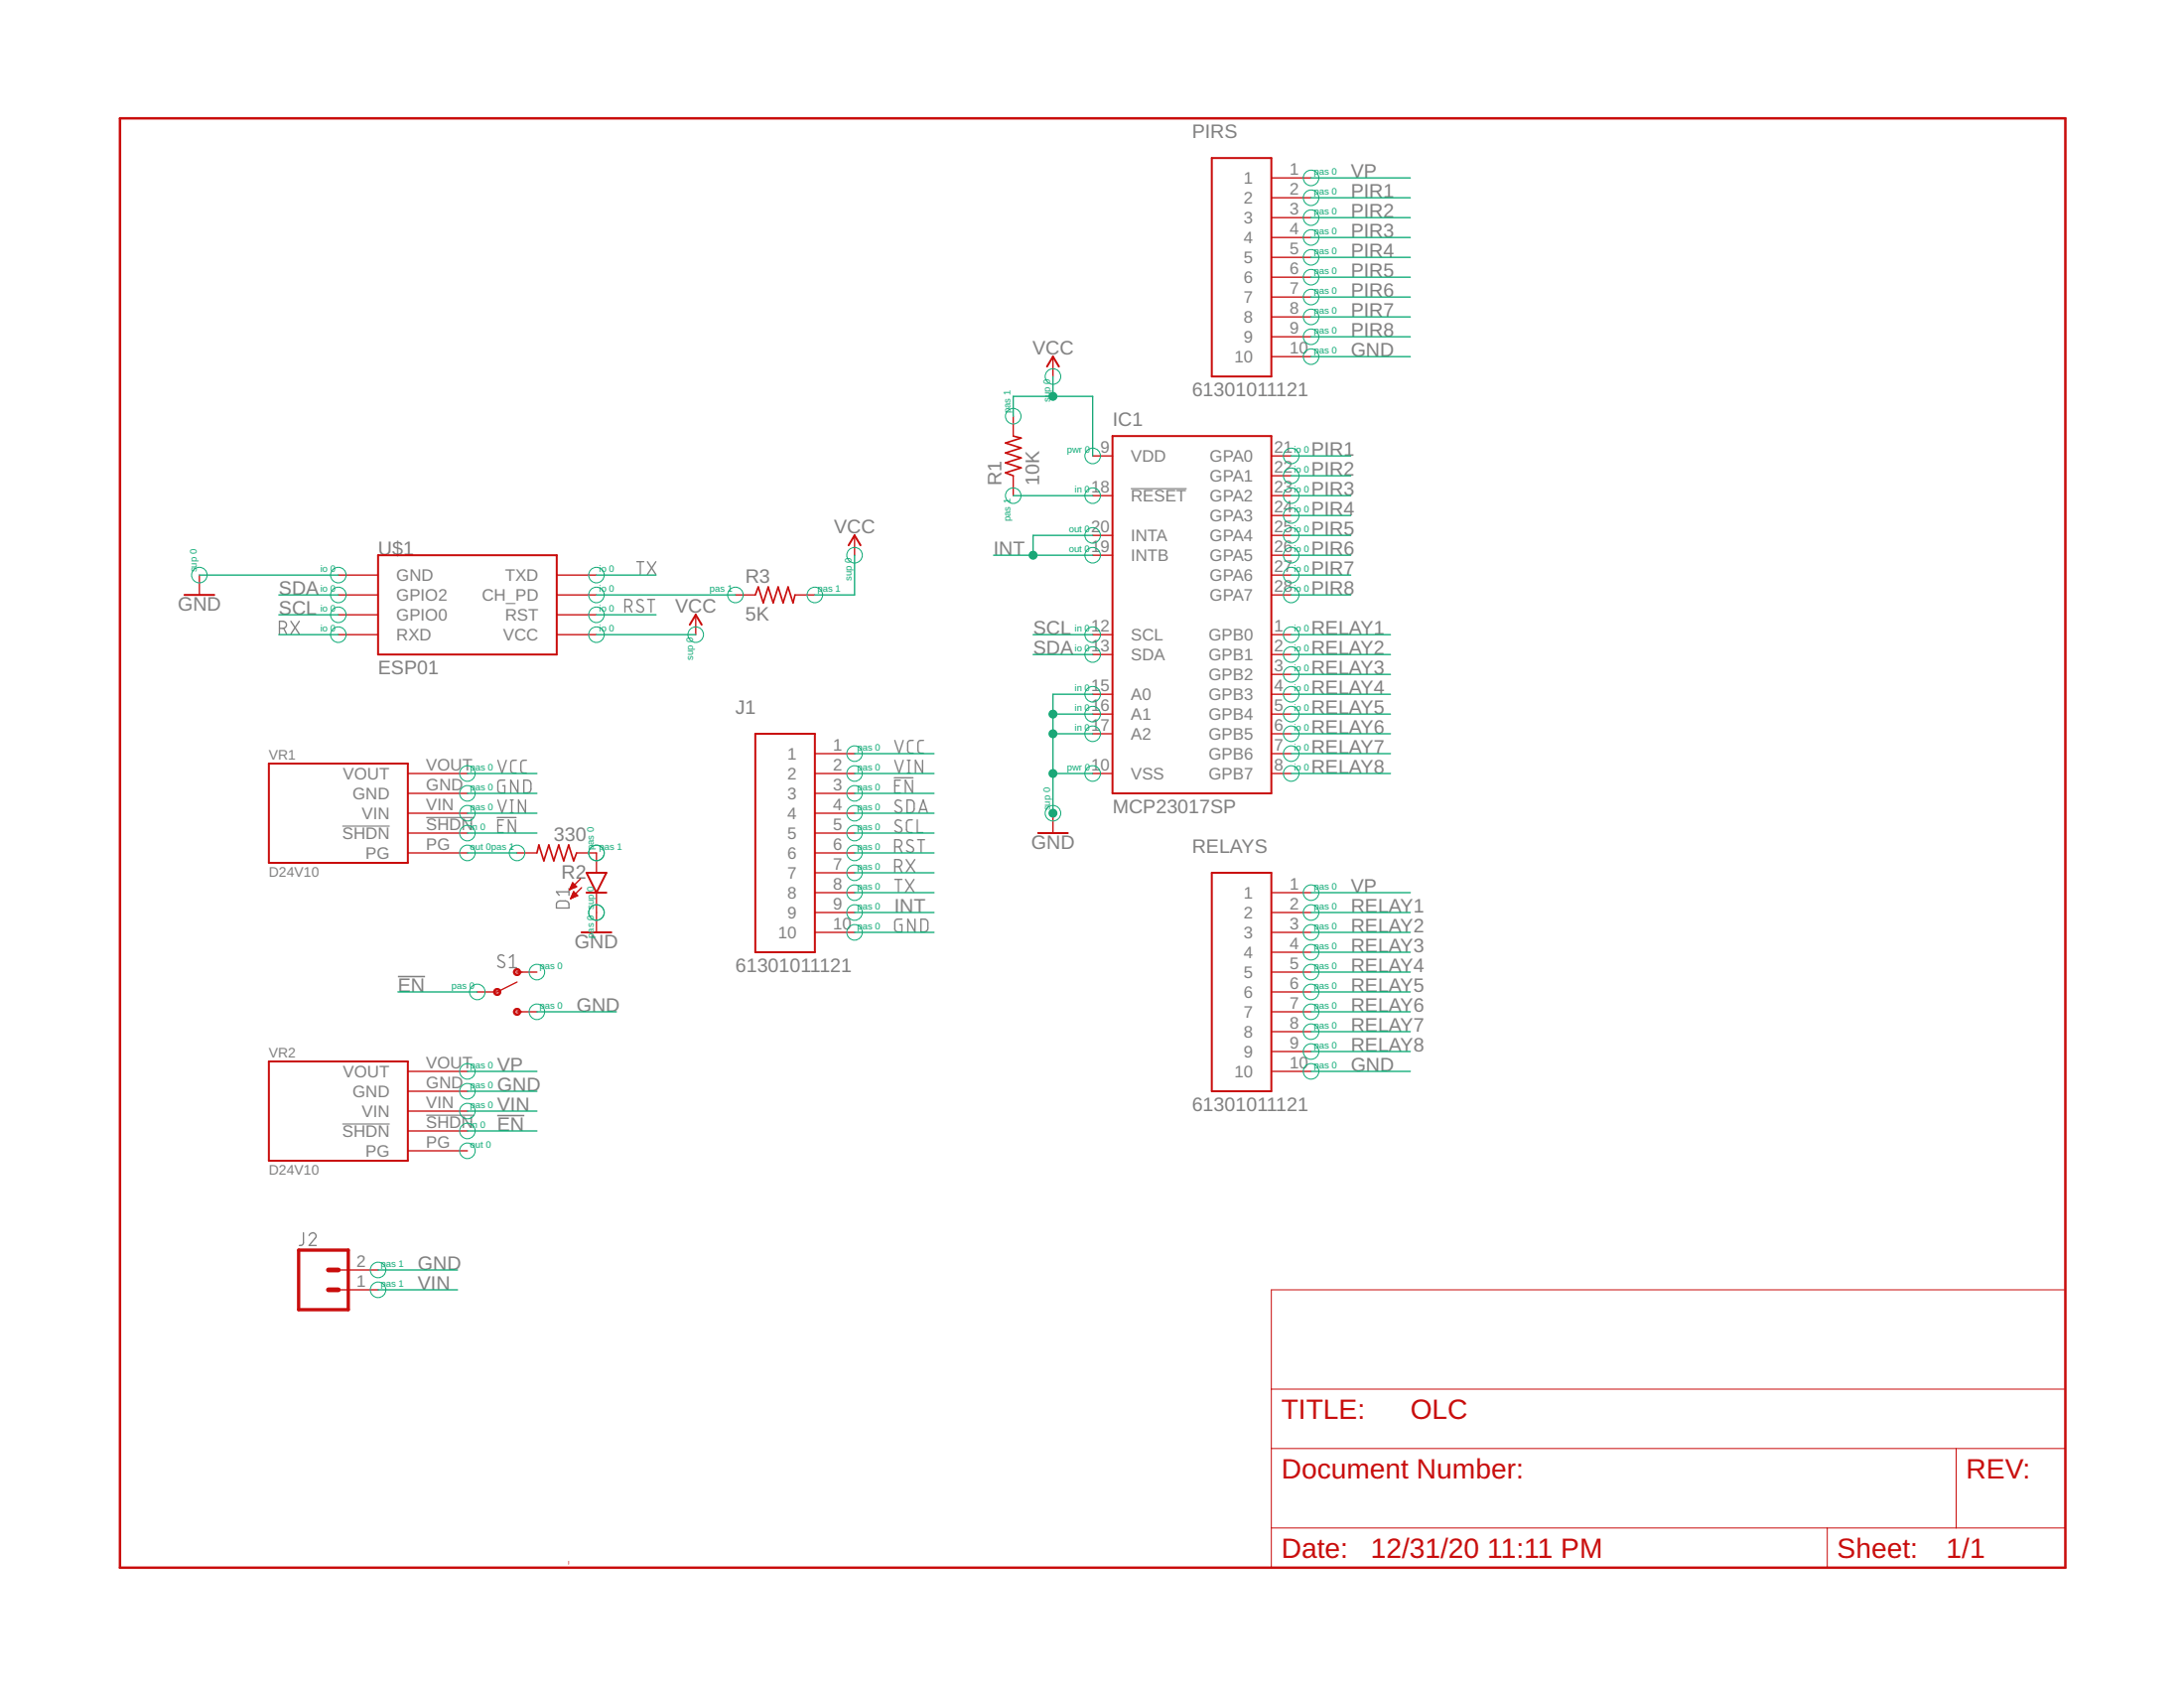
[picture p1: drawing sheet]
<svg xmlns="http://www.w3.org/2000/svg" width="279mm" height="216mm" viewBox="0 0 279 216" stroke-linecap="round" stroke-linejoin="round" font-family="sans-serif">
<path d="M144.7 62.5h7.1M43.8 105.7h6M54.5 104.6h6.1M43.8 143.8h6M54.5 142.6h6.1" fill="none" stroke="#808080" stroke-width=".15"/>
<g fill="none" stroke="#808080" stroke-width=".17">
<path d="M37.2 79.5l1.1 1.6M38.3 79.5l-1.1 1.6M79.9 77.6h.5a.46 .46 0 0 0 .4-.5 .46 .46 0 0 0-.4-.4h-.5v1.6M80.5 77.6l.3 .7M81.5 71.8h.9M81.9 71.8v1.7M82.3 76.8a.42 .42 0 0 0-.6-.1 .42 .42 0 0 0-.2 .5l.2 .1 .5 .3a.41 .41 0 0 1 0 .6 .41 .41 0 0 1-.6 0l-.2-.1M82.8 71.8l1.1 1.7M82.8 76.7h1M83.3 76.7v1.6M83.9 71.8l-1.1 1.7M35.8 80.4h.4a.46 .46 0 0 0 .5-.5 .46 .46 0 0 0-.5-.4h-.4v1.6"/>
<path d="M36.3 80.4l.4 .7M63.7 97.2l.5 1.7 .6-1.7M64.6 99.8h-.5a.36 .36 0 0 0-.4 .3v.9a.36 .36 0 0 0 .4 .4h.5v-.9h-.3M66.1 97.2h-.4a.36 .36 0 0 0-.4 .4v.9a.36 .36 0 0 0 .4 .4h.4M66.3 99.8v1.6l-1-1.6v1.6M67 99.8h.5a.43 .43 0 0 1 .4 .4v.7a.44 .44 0 0 1-.4 .5h-.5zM67.4 97.2h-.4a.36 .36 0 0 0-.4 .4v.9a.36 .36 0 0 0 .4 .4h.4M114.4 99.5h2.4M114.5 94.7l.5 1.6 .5-1.6M114.5 97.2l.5 1.7 .5-1.7M115.2 99.8h-.7v1.6h.7M116.1 98.9h.3"/>
<path d="M116.1 97.2h.3M116.3 97.2v1.7M116.7 99.8v1.6l-.9-1.6v1.6M116.8 94.7h-.3a.36 .36 0 0 0-.4 .4v.9a.36 .36 0 0 0 .4 .3h.3M118 97.2v1.7l-.9-1.7v1.7M118.2 94.7h-.4a.36 .36 0 0 0-.4 .4v.9a.36 .36 0 0 0 .4 .3h.4M63.6 104.6h2.4M63.7 102.3l.5 1.6 .6-1.6M63.7 105.6h.5M64.4 104.9h-.7v1.6h.7M65.3 102.3h.4M65.3 103.9h.4"/>
<path d="M65.5 102.3v1.6M65.9 104.9v1.6l-.9-1.6v1.6M67.2 102.3v1.6l-.9-1.6v1.6M71.3 115.4a1.46 1.46 0 0 1 1.2-.1l.3 .2v.6h-1.6v-.6zM72.8 113.6v.9M72.8 114.1h-1.6l.3 .4M114.5 108.3h.4a.46 .46 0 0 0 .5-.4 .46 .46 0 0 0-.5-.5h-.4v1.6M114.5 110.8h.4a.46 .46 0 0 0 .5-.4 .46 .46 0 0 0-.5-.5h-.4v1.7M114.5 100.5h.5M114.5 112.5h.9M114.9 112.5v1.6M115 108.3l.4 .7"/>
<path d="M115 110.8l.4 .8M115.3 102.4a.45 .45 0 0 0-.5-.1 .45 .45 0 0 0-.3 .4l.1 .2 .6 .4a.38 .38 0 0 1 .1 .5 .38 .38 0 0 1-.5 .1l-.3-.2M115.3 105a.45 .45 0 0 0-.5-.2 .45 .45 0 0 0-.3 .4l.1 .3 .8 .5a.42 .42 0 0 1-.2 .5 .42 .42 0 0 1-.6-.1l-.1-.1M115.4 117.6h-.6a.36 .36 0 0 0-.3 .3v.9a.36 .36 0 0 0 .3 .4h.6v-.9h-.3M115.8 112.5l1.1 1.6M115.9 109.9l1.1 1.7M116 102.3h.5a.47 .47 0 0 1 .4 .5v.7a.47 .47 0 0 1-.4 .4h-.5zM116.7 104.9h-.4a.36 .36 0 0 0-.3 .3v.9a.36 .36 0 0 0 .3 .4h.4M116.8 107.5a.43 .43 0 0 0-.5-.1 .43 .43 0 0 0-.3 .5l.9 .6a.42 .42 0 0 1-.2 .5 .42 .42 0 0 1-.6-.1l-.1-.1M116.9 112.5l-1.1 1.6M117 109.9l-1.1 1.7M117.1 117.6v1.6l-1-1.6v1.6"/>
<path d="M117.3 104.9v1.6h.8M117.4 107.4h.9M117.6 103.9l.5-1.6 .5 1.6M117.7 103.5h.8M117.8 117.6h.5a.43 .43 0 0 1 .4 .4v.7a.47 .47 0 0 1-.4 .5h-.5zM117.8 107.4v1.6M64.5 122.3a.41 .41 0 0 0-.6-.1 .41 .41 0 0 0-.1 .5l.6 .4a.37 .37 0 0 1 .1 .5 .37 .37 0 0 1-.5 .1l-.3-.2M65.2 122.5l.4-.4v1.7M65.2 123.8h.9M38.8 157.7v1.2a.4 .4 0 0 1-.5 .4M39.5 158a.44 .44 0 0 1 .7-.3 .44 .44 0 0 1 .1 .7l-.8 .9h.9"/>
</g>
<path d="M50.9 124.9h3.5M63.6 142.7h3.5" fill="none" stroke="#808080" stroke-width=".19"/>
<g fill="none" stroke="#c90d0c" stroke-width=".25">
<path d="M155 20.2h7.6v28h-7.6zM133.9 46.9l.8-1.3 .8 1.3M142.3 55.8h20.3v45.7h-20.3zM23.6 76.1h3.8M48.4 71h22.8v12.7h-22.8zM88.2 79.9l.8-1.3 .8 1.3M108.6 69.7l.7-1.2 .8 1.2M34.4 97.7h17.8v12.7h-17.8zM96.6 93.9h7.6v27.9h-7.6zM74.4 119.3h3.8M75 111.6h2.6l-1.3 2.6zM75 114.2h2.6"/>
<path d="M132.8 106.6h3.8M155 111.6h7.6v28h-7.6zM34.4 135.8h17.8v12.7h-17.8z"/>
</g>
<g fill="none" stroke="#c90d0c" stroke-width=".17">
<path d="M162.6 22.8h5.1M162.6 25.3h5.1M162.6 27.8h5.1M162.6 30.4h5.1M162.6 32.9h5.1M162.6 35.5h5.1M162.6 38h5.1M129.6 53.2v2.6M134.7 45.6v2.6M139.8 58.3h2.5M162.6 58.3h2.6M162.6 40.5h5.1"/>
<path d="M162.6 43.1h5.1M162.6 45.6h5.1M25.5 73.6v2.5M43.3 73.6h5.1M43.3 76.1h5.1M43.3 78.6h5.1M71.2 73.6h5.1M71.2 76.1h5.1M71.2 78.6h5.1M89 78.6v2.6M94.1 76.1h2.5M101.7 76.1h2.5"/>
<path d="M109.3 68.5v2.5M129.6 60.9v2.5M139.8 63.4h2.5M139.8 68.5h2.5M139.8 71h2.5M162.6 63.4h2.6M162.6 68.5h2.6M162.6 71h2.6M162.6 60.9h2.6M162.6 65.9h2.6M162.6 73.6h2.6M162.6 76.1h2.6"/>
<path d="M43.3 81.2h5.1M52.2 98.9h7.6M71.2 81.2h5.1M104.2 96.4h5.1M104.2 98.9h5.1M139.8 81.2h2.5M139.8 83.7h2.5M139.8 88.8h2.5M139.8 91.3h2.5M139.8 93.9h2.5M139.8 98.9h2.5M162.6 81.2h2.6"/>
<path d="M162.6 83.7h2.6M162.6 88.8h2.6M162.6 91.3h2.6M162.6 93.9h2.6M162.6 86.3h2.6M162.6 96.4h2.6M162.6 98.9h2.6M52.2 101.5h7.6M52.2 104h7.6M52.2 106.6h7.6M52.2 109.1h7.6M66.1 109.1h2.6"/>
<path d="M72.9 113.7h.1M73 113.6h.3M73 113.5h.6M73 114.9h.1M73.1 113.4h.6M73.1 114.8h.2M73.1 113.2h.5M73.1 114.7h.5M73.2 114.6h.7M73.2 113.1h.3M73.2 113h.1M73.2 114.4h.6"/>
<path d="M73.3 112.9l.5 .5-.9 .4zM73.3 114.3h.4M73.3 114.2h.2M73.4 114.1h.1M73.4 114l.5 .6-.9 .3zM73.8 109.1h2.5v2.5M74.3 112.4l-1.4 1.4M74.4 113.5l-1.4 1.4M76.3 114.2v5.1M104.2 101.5h5.1M104.2 104h5.1M104.2 106.6h5.1"/>
<path d="M104.2 109.1h5.1M104.2 111.6h5.1M104.2 114.2h5.1M104.2 116.7h5.1M104.2 119.3h5.1M134.7 104v2.6M162.6 114.2h5.1M162.6 116.7h5.1M162.6 119.3h5.1M52.2 137h7.6M52.2 139.6h7.6M66.1 124.3h2.6"/>
<path d="M66.1 125.6l-2.5 1.3h-2.5M66.1 129.4h2.6M162.6 121.8h5.1M162.6 124.3h5.1M162.6 126.9h5.1M162.6 129.4h5.1M162.6 132h5.1M162.6 134.5h5.1M162.6 137h5.1M52.2 144.7h7.6M52.2 147.2h7.6M52.2 142.1h7.6"/>
<path d="M43.3 165h5.1M43.3 162.4h5.1"/>
</g>
<path d="M129.6 55.8l1 .2-2 .7 2 .6-2 .6 2 .7-2 .6 2 .6-2 .7 1 .4M96.6 76.1l.4-1 .6 2 .7-2 .6 2 .6-2 .7 2 .6-2 .7 2 .2-1M68.7 109.1l.2-1 .7 2 .6-2 .6 2 .7-2 .6 2 .6-2 .7 2 .4-1" fill="none" stroke="#c90d0c" stroke-width=".21"/>
<path d="M15.3 15.1h248.9v185.4h-248.9z" fill="none" stroke="#c90d0c" stroke-width=".32"/>
<path d="M66.1 129.4h.7M162.6 165h101.6v35.5h-101.6zM162.6 177.7h101.6M162.6 185.3h101.6M162.6 195.4h101.6M233.8 195.4v5.1M250.3 185.3v10.1" fill="none" stroke="#c90d0c" stroke-width=".13"/>
<g fill="#c90d0c" stroke="#c90d0c" stroke-width=".13">
<path d="M65.8 124a.47 .47 0 0 1 .8 .1 .47 .47 0 0 1-.3 .7 .47 .47 0 0 1-.6-.5h.2a.26 .26 0 0 1 .3-.2 .26 .26 0 0 1 .1 .4 .26 .26 0 0 1-.4-.1v-.1h-.2z" fill-rule="evenodd"/>
<path d="M65.8 129.1a.47 .47 0 0 1 .8 .1 .47 .47 0 0 1-.3 .7 .47 .47 0 0 1-.6-.5h.2a.26 .26 0 0 1 .3-.2 .26 .26 0 0 1 .1 .4 .26 .26 0 0 1-.4-.1v-.1h-.2z" fill-rule="evenodd"/>
<path d="M63.3 126.5a.47 .47 0 0 1 .7 .2 .47 .47 0 0 1-.3 .6 .47 .47 0 0 1-.6-.4h.3a.26 .26 0 0 1 .3-.3 .26 .26 0 0 1 .1 .5 .26 .26 0 0 1-.4-.1v-.1h-.3z" fill-rule="evenodd"/>
</g>
<path d="M38.2 159.9h6.4v7.6h-6.4z" fill="none" stroke="#c90d0c" stroke-width=".42"/>
<path d="M42 162.4h1.3M42 165h1.3" fill="none" stroke="#c90d0c" stroke-width=".61"/>
<g fill="none" stroke="#0dab76" stroke-width=".13">
<circle cx="167.7" cy="25.3" r=".99"/>
<circle cx="167.7" cy="35.5" r=".99"/>
<circle cx="167.7" cy="30.4" r=".99"/>
<circle cx="167.7" cy="32.9" r=".99"/>
<circle cx="167.7" cy="38" r=".99"/>
<circle cx="167.7" cy="27.8" r=".99"/>
<circle cx="167.7" cy="22.8" r=".99"/>
<circle cx="129.6" cy="53.2" r=".99"/>
<circle cx="134.7" cy="48.2" r=".99"/>
<circle cx="139.8" cy="58.3" r=".99"/>
<circle cx="165.2" cy="58.3" r=".99"/>
<circle cx="167.7" cy="40.5" r=".99"/>
<circle cx="167.7" cy="43.1" r=".99"/>
<circle cx="167.7" cy="45.6" r=".99"/>
<circle cx="25.5" cy="73.6" r=".99"/>
<circle cx="43.3" cy="78.6" r=".99"/>
<circle cx="43.3" cy="73.6" r=".99"/>
<circle cx="43.3" cy="76.1" r=".99"/>
<circle cx="76.3" cy="78.6" r=".99"/>
<circle cx="76.3" cy="73.6" r=".99"/>
<circle cx="76.3" cy="76.1" r=".99"/>
<circle cx="94.1" cy="76.1" r=".99"/>
<circle cx="104.2" cy="76.1" r=".99"/>
<circle cx="109.3" cy="71" r=".99"/>
<circle cx="129.6" cy="63.4" r=".99"/>
<circle cx="139.8" cy="63.4" r=".99"/>
<circle cx="139.8" cy="68.5" r=".99"/>
<circle cx="139.8" cy="71" r=".99"/>
<circle cx="165.2" cy="73.6" r=".99"/>
<circle cx="165.2" cy="76.1" r=".99"/>
<circle cx="165.2" cy="65.9" r=".99"/>
<circle cx="165.2" cy="68.5" r=".99"/>
<circle cx="165.2" cy="71" r=".99"/>
<circle cx="165.2" cy="63.4" r=".99"/>
<circle cx="165.2" cy="60.9" r=".99"/>
<circle cx="43.3" cy="81.2" r=".99"/>
<circle cx="59.8" cy="98.9" r=".99"/>
<circle cx="76.3" cy="81.2" r=".99"/>
<circle cx="89" cy="81.2" r=".99"/>
<circle cx="109.3" cy="98.9" r=".99"/>
<circle cx="109.3" cy="96.4" r=".99"/>
<circle cx="139.8" cy="88.8" r=".99"/>
<circle cx="139.8" cy="91.3" r=".99"/>
<circle cx="139.8" cy="98.9" r=".99"/>
<circle cx="139.8" cy="93.9" r=".99"/>
<circle cx="139.8" cy="81.2" r=".99"/>
<circle cx="139.8" cy="83.7" r=".99"/>
<circle cx="165.2" cy="91.3" r=".99"/>
<circle cx="165.2" cy="88.8" r=".99"/>
<circle cx="165.2" cy="98.9" r=".99"/>
<circle cx="165.2" cy="93.9" r=".99"/>
<circle cx="165.2" cy="96.4" r=".99"/>
<circle cx="165.2" cy="86.3" r=".99"/>
<circle cx="165.2" cy="81.2" r=".99"/>
<circle cx="165.2" cy="83.7" r=".99"/>
<circle cx="59.8" cy="104" r=".99"/>
<circle cx="59.8" cy="109.1" r=".99"/>
<circle cx="59.8" cy="106.6" r=".99"/>
<circle cx="59.8" cy="101.5" r=".99"/>
<circle cx="66.1" cy="109.1" r=".99"/>
<circle cx="76.3" cy="109.1" r=".99"/>
<circle cx="76.3" cy="116.7" r=".99"/>
<circle cx="109.3" cy="104" r=".99"/>
<circle cx="109.3" cy="116.7" r=".99"/>
<circle cx="109.3" cy="101.5" r=".99"/>
<circle cx="109.3" cy="106.6" r=".99"/>
<circle cx="109.3" cy="111.6" r=".99"/>
<circle cx="109.3" cy="119.3" r=".99"/>
<circle cx="109.3" cy="109.1" r=".99"/>
<circle cx="109.3" cy="114.2" r=".99"/>
<circle cx="134.7" cy="104" r=".99"/>
<circle cx="167.7" cy="114.2" r=".99"/>
<circle cx="167.7" cy="119.3" r=".99"/>
<circle cx="167.7" cy="116.7" r=".99"/>
<circle cx="59.8" cy="137" r=".99"/>
<circle cx="59.8" cy="139.6" r=".99"/>
<circle cx="61.1" cy="126.9" r=".99"/>
<circle cx="68.7" cy="129.4" r=".99"/>
<circle cx="68.7" cy="124.3" r=".99"/>
<circle cx="167.7" cy="129.4" r=".99"/>
<circle cx="167.7" cy="134.5" r=".99"/>
<circle cx="167.7" cy="137" r=".99"/>
<circle cx="167.7" cy="126.9" r=".99"/>
<circle cx="167.7" cy="121.8" r=".99"/>
<circle cx="167.7" cy="124.3" r=".99"/>
<circle cx="167.7" cy="132" r=".99"/>
<circle cx="59.8" cy="147.2" r=".99"/>
<circle cx="59.8" cy="144.7" r=".99"/>
<circle cx="59.8" cy="142.1" r=".99"/>
<circle cx="48.4" cy="165" r=".99"/>
<circle cx="48.4" cy="162.4" r=".99"/>
</g>
<g fill="none" stroke="#0dab76" stroke-width=".17">
<path d="M167.7 25.3h12.7M167.7 27.8h12.7M167.7 30.4h12.7M167.7 32.9h12.7M167.7 35.5h12.7M167.7 38h12.7M167.7 22.8h12.7M129.6 53.2v-2.5h10.2v7.6M134.7 48.2v2.5M165.2 58.3h7.6M167.7 45.6h12.7M167.7 40.5h12.7"/>
<path d="M167.7 43.1h12.7M25.5 73.6h17.8M35.7 76.1h7.6M35.7 78.6h7.6M76.3 73.6h7.6M76.3 76.1h17.8M76.3 78.6h7.6M109.3 71v5.1h-5.1M127.1 71h12.7M129.6 63.4h10.2M139.8 68.5h-7.6v2.5M165.2 73.6h7.6"/>
<path d="M165.2 76.1h7.6M165.2 63.4h7.6M165.2 60.9h7.6M165.2 65.9h7.6M165.2 68.5h7.6M165.2 71h7.6M35.7 81.2h7.6M59.8 98.9h8.9M76.3 81.2h12.7M109.3 98.9h10.2M109.3 96.4h10.2M132.2 83.7h7.6"/>
<path d="M132.2 81.2h7.6M134.7 91.3h5.1M134.7 93.9h5.1M134.7 98.9h5.1M139.8 88.8h-5.1v15.2M165.2 88.8h12.7M165.2 91.3h12.7M165.2 93.9h12.7M165.2 98.9h12.7M165.2 83.7h12.7M165.2 81.2h12.7M165.2 96.4h12.7"/>
<path d="M165.2 86.3h12.7M59.8 101.5h8.9M59.8 104h8.9M59.8 106.6h8.9M59.8 109.1h6.3M109.3 101.5h10.2M109.3 119.3h10.2M109.3 104h10.2M109.3 106.6h10.2M109.3 116.7h10.2M109.3 109.1h10.2M109.3 111.6h10.2"/>
<path d="M109.3 114.2h10.2M167.7 119.3h12.7M167.7 116.7h12.7M167.7 114.2h12.7M50.9 126.9h10.2M59.8 139.6h8.9M59.8 137h8.9M68.7 129.4h10.1M167.7 129.4h12.7M167.7 137h12.7M167.7 121.8h12.7M167.7 124.3h12.7"/>
<path d="M167.7 126.9h12.7M167.7 132h12.7M167.7 134.5h12.7M59.8 142.1h8.9M59.8 144.7h8.9M48.4 162.4h10.1M48.4 165h10.1"/>
</g>
<g fill="#0dab76" stroke="#0dab76" stroke-width=".13">
<circle cx="134.7" cy="104" r=".51"/>
<circle cx="134.7" cy="98.9" r=".51"/>
<circle cx="134.7" cy="91.3" r=".51"/>
<circle cx="134.7" cy="93.9" r=".51"/>
<circle cx="134.7" cy="50.7" r=".51"/>
<circle cx="132.2" cy="71" r=".51"/>
</g>
<path d="M72.7 199.7v.4" fill="none" stroke="#ffba08" stroke-width=".13"/>
<g font-size="3.6" fill="#c90d0c">
<text x="163.9" y="181.5">TITLE:</text>
<text x="180.4" y="181.5">OLC</text>
<text x="163.9" y="189.1">Document Number:</text>
<text x="251.5" y="189.1">REV:</text>
<text x="163.9" y="199.2">Date:</text>
<text x="175.3" y="199.2">12/31/20</text>
<text x="190.3" y="199.2">11:11 PM</text>
<text x="235" y="199.2">Sheet:</text>
<text x="249" y="199.2">1/1</text>
</g>
<g font-size="2.5" fill="#808080">
<text x="152.5" y="17.7">PIRS</text>
<text x="172.8" y="22.8">VP</text>
<text x="172.8" y="25.3">PIR1</text>
<text x="172.8" y="27.8">PIR2</text>
<text x="172.8" y="30.4">PIR3</text>
<text x="172.8" y="32.9">PIR4</text>
<text x="172.8" y="35.5">PIR5</text>
<text x="172.8" y="38">PIR6</text>
<text x="172.8" y="40.5">PIR7</text>
<text x="132.1" y="45.4">VCC</text>
<text x="172.8" y="45.6">GND</text>
<text x="172.8" y="43.1">PIR8</text>
<text x="152.5" y="50.7">61301011121</text>
<text x="142.3" y="54.5">IC1</text>
<text x="167.7" y="58.3">PIR1</text>
<text x="128.1" y="62.1" transform="rotate(-90 128.1 62.1)">R1</text>
<text x="132.9" y="62.1" transform="rotate(-90 132.9 62.1)">10K</text>
<text x="167.7" y="60.9">PIR2</text>
<text x="167.7" y="63.4">PIR3</text>
<text x="167.7" y="65.9">PIR4</text>
<text x="48.4" y="71">U$1</text>
<text x="106.7" y="68.2">VCC</text>
<text x="127.1" y="71">INT</text>
<text x="167.7" y="68.5">PIR5</text>
<text x="167.7" y="71">PIR6</text>
<text x="35.7" y="76.1">SDA</text>
<text x="95.4" y="74.6">R3</text>
<text x="167.7" y="73.5">PIR7</text>
<text x="167.7" y="76.1">PIR8</text>
<text x="22.7" y="78.1">GND</text>
<text x="35.7" y="78.6">SCL</text>
<text x="86.4" y="78.4">VCC</text>
<text x="95.4" y="79.4">5K</text>
<text x="132.2" y="83.7">SDA</text>
<text x="132.2" y="81.2">SCL</text>
<text x="167.7" y="81.2">RELAY1</text>
<text x="167.7" y="83.7">RELAY2</text>
<text x="48.4" y="86.2">ESP01</text>
<text x="167.7" y="86.2">RELAY3</text>
<text x="167.7" y="88.8">RELAY4</text>
<text x="94.1" y="91.3">J1</text>
<text x="167.7" y="91.3">RELAY5</text>
<text x="167.7" y="93.9">RELAY6</text>
<text x="167.7" y="96.4">RELAY7</text>
<text x="167.7" y="98.9">RELAY8</text>
<text x="70.9" y="107.6">330</text>
<text x="142.3" y="104">MCP23017SP</text>
<text x="71.8" y="112.4">R2</text>
<text x="131.9" y="108.6">GND</text>
<text x="152.5" y="109.1">RELAYS</text>
<text x="114.4" y="116.7">INT</text>
<text x="172.8" y="116.7">RELAY1</text>
<text x="172.8" y="119.3">RELAY2</text>
<text x="172.8" y="114.2">VP</text>
<text x="73.5" y="121.3">GND</text>
<text x="94.1" y="124.3">61301011121</text>
<text x="172.8" y="121.8">RELAY3</text>
<text x="172.8" y="124.3">RELAY4</text>
<text x="50.9" y="126.9">EN</text>
<text x="73.8" y="129.4">GND</text>
<text x="172.8" y="126.9">RELAY5</text>
<text x="172.8" y="129.4">RELAY6</text>
<text x="172.8" y="132">RELAY7</text>
<text x="63.6" y="137">VP</text>
<text x="172.8" y="137">GND</text>
<text x="172.8" y="134.5">RELAY8</text>
<text x="63.6" y="139.6">GND</text>
<text x="63.6" y="142.1">VIN</text>
<text x="152.5" y="142.1">61301011121</text>
<text x="63.6" y="144.7">EN</text>
<text x="53.4" y="162.4">GND</text>
<text x="53.4" y="165">VIN</text>
</g>
<g font-size="2.1" fill="#808080">
<text x="159.1" y="23.5">1</text>
<text x="165" y="22.4">1</text>
<text x="159.1" y="26.1">2</text>
<text x="159.1" y="28.6">3</text>
<text x="165" y="24.9">2</text>
<text x="165" y="27.5">3</text>
<text x="159.1" y="31.1">4</text>
<text x="159.1" y="33.7">5</text>
<text x="165" y="30">4</text>
<text x="165" y="32.6">5</text>
<text x="165" y="35.1">6</text>
<text x="159.1" y="36.2">6</text>
<text x="159.1" y="38.8">7</text>
<text x="159.1" y="41.3">8</text>
<text x="165" y="37.6">7</text>
<text x="165" y="40.2">8</text>
<text x="157.9" y="46.4">10</text>
<text x="159.1" y="43.8">9</text>
<text x="165" y="42.7">9</text>
<text x="165" y="45.3">10</text>
<text x="140.8" y="58">9</text>
<text x="144.7" y="59.1">VDD</text>
<text x="154.8" y="59.1">GPA0</text>
<text x="163" y="58">21</text>
<text x="139.6" y="63">18</text>
<text x="144.7" y="64.2">RESET</text>
<text x="154.8" y="61.6">GPA1</text>
<text x="154.8" y="64.2">GPA2</text>
<text x="163" y="60.5">22</text>
<text x="163" y="63">23</text>
<text x="163" y="65.6">24</text>
<text x="139.6" y="68.1">20</text>
<text x="139.6" y="70.7">19</text>
<text x="144.7" y="69.2">INTA</text>
<text x="144.7" y="71.8">INTB</text>
<text x="154.8" y="66.7">GPA3</text>
<text x="154.8" y="69.2">GPA4</text>
<text x="154.8" y="71.8">GPA5</text>
<text x="163" y="68.1">25</text>
<text x="163" y="70.7">26</text>
<text x="50.7" y="74.3">GND</text>
<text x="50.7" y="76.8">GPIO2</text>
<text x="61.7" y="76.8">CH_PD</text>
<text x="64.6" y="74.3">TXD</text>
<text x="154.8" y="74.3">GPA6</text>
<text x="154.8" y="76.8">GPA7</text>
<text x="163" y="73.2">27</text>
<text x="163" y="75.7">28</text>
<text x="50.7" y="79.4">GPIO0</text>
<text x="50.7" y="81.9">RXD</text>
<text x="64.4" y="81.9">VCC</text>
<text x="64.6" y="79.4">RST</text>
<text x="139.6" y="80.8">12</text>
<text x="139.6" y="83.4">13</text>
<text x="144.7" y="81.9">SCL</text>
<text x="154.6" y="81.9">GPB0</text>
<text x="163" y="80.8">1</text>
<text x="163" y="83.4">2</text>
<text x="139.6" y="88.4">15</text>
<text x="144.7" y="84.5">SDA</text>
<text x="144.7" y="89.5">A0</text>
<text x="154.6" y="84.5">GPB1</text>
<text x="154.6" y="87">GPB2</text>
<text x="154.6" y="89.5">GPB3</text>
<text x="163" y="85.9">3</text>
<text x="163" y="88.4">4</text>
<text x="139.6" y="91">16</text>
<text x="139.6" y="93.5">17</text>
<text x="144.7" y="92.1">A1</text>
<text x="144.7" y="94.6">A2</text>
<text x="154.6" y="92.1">GPB4</text>
<text x="154.6" y="94.6">GPB5</text>
<text x="163" y="91">5</text>
<text x="163" y="93.5">6</text>
<text x="43.9" y="99.7">VOUT</text>
<text x="54.5" y="98.6">VOUT</text>
<text x="54.5" y="101.1">GND</text>
<text x="100.7" y="97.2">1</text>
<text x="100.7" y="99.7">2</text>
<text x="106.6" y="96">1</text>
<text x="106.6" y="98.6">2</text>
<text x="106.6" y="101.1">3</text>
<text x="139.6" y="98.6">10</text>
<text x="144.7" y="99.7">VSS</text>
<text x="154.6" y="97.2">GPB6</text>
<text x="154.6" y="99.7">GPB7</text>
<text x="163" y="96">7</text>
<text x="163" y="98.6">8</text>
<text x="43.8" y="107.3">SHDN</text>
<text x="45.1" y="102.2">GND</text>
<text x="46.3" y="104.8">VIN</text>
<text x="54.5" y="106.2">SHDN</text>
<text x="54.5" y="103.7">VIN</text>
<text x="100.7" y="102.2">3</text>
<text x="100.7" y="104.8">4</text>
<text x="100.7" y="107.3">5</text>
<text x="106.6" y="103.7">4</text>
<text x="106.6" y="106.2">5</text>
<text x="46.8" y="109.9">PG</text>
<text x="54.5" y="108.7">PG</text>
<text x="100.7" y="109.9">6</text>
<text x="100.7" y="112.4">7</text>
<text x="106.6" y="108.7">6</text>
<text x="106.6" y="111.3">7</text>
<text x="106.6" y="113.8">8</text>
<text x="165" y="113.8">1</text>
<text x="100.7" y="114.9">8</text>
<text x="100.7" y="117.5">9</text>
<text x="106.6" y="116.4">9</text>
<text x="106.6" y="118.9">10</text>
<text x="159.1" y="114.9">1</text>
<text x="159.1" y="117.5">2</text>
<text x="165" y="116.4">2</text>
<text x="165" y="118.9">3</text>
<text x="99.5" y="120">10</text>
<text x="159.1" y="120">3</text>
<text x="159.1" y="122.6">4</text>
<text x="159.1" y="125.1">5</text>
<text x="165" y="121.4">4</text>
<text x="165" y="124">5</text>
<text x="159.1" y="127.6">6</text>
<text x="159.1" y="130.2">7</text>
<text x="165" y="126.5">6</text>
<text x="165" y="129.1">7</text>
<text x="165" y="131.6">8</text>
<text x="43.9" y="137.8">VOUT</text>
<text x="54.5" y="136.7">VOUT</text>
<text x="157.9" y="137.8">10</text>
<text x="159.1" y="132.7">8</text>
<text x="159.1" y="135.3">9</text>
<text x="165" y="134.1">9</text>
<text x="165" y="136.7">10</text>
<text x="45.1" y="140.3">GND</text>
<text x="46.3" y="142.9">VIN</text>
<text x="54.5" y="139.2">GND</text>
<text x="54.5" y="141.8">VIN</text>
<text x="43.8" y="145.4">SHDN</text>
<text x="46.8" y="148">PG</text>
<text x="54.5" y="144.3">SHDN</text>
<text x="54.5" y="146.8">PG</text>
<text x="45.6" y="164.6">1</text>
<text x="45.6" y="162.1">2</text>
</g>
<g font-size="1.8" fill="#808080">
<text x="34.4" y="97.2">VR1</text>
<text x="34.4" y="112.1">D24V10</text>
<text x="34.4" y="135.3">VR2</text>
<text x="34.4" y="150.2">D24V10</text>
</g>
<g font-size="1.2" fill="#0dab76">
<text x="168.1" y="22.4">pas 0</text>
<text x="168.1" y="24.9">pas 0</text>
<text x="168.1" y="27.5">pas 0</text>
<text x="168.1" y="30">pas 0</text>
<text x="168.1" y="32.6">pas 0</text>
<text x="168.1" y="35.1">pas 0</text>
<text x="168.1" y="37.6">pas 0</text>
<text x="168.1" y="40.2">pas 0</text>
<text x="168.1" y="42.7">pas 0</text>
<text x="168.1" y="45.3">pas 0</text>
<text x="129.3" y="52.9" transform="rotate(-90 129.3 52.9)">pas 1</text>
<text x="134.4" y="51.5" transform="rotate(-90 134.4 51.5)">sup 0</text>
<text x="136.5" y="58">pwr 0</text>
<text x="165.5" y="58">io 0</text>
<text x="137.5" y="63">in 0</text>
<text x="165.5" y="60.5">io 0</text>
<text x="165.5" y="63">io 0</text>
<text x="165.5" y="65.6">io 0</text>
<text x="129.3" y="66.7" transform="rotate(-90 129.3 66.7)">pas 1</text>
<text x="136.7" y="68.1">out 0</text>
<text x="136.7" y="70.7">out 0</text>
<text x="165.5" y="68.1">io 0</text>
<text x="165.5" y="70.7">io 0</text>
<text x="25.2" y="73.2" transform="rotate(-90 25.2 73.2)">sup 0</text>
<text x="41" y="73.2">io 0</text>
<text x="41" y="75.7">io 0</text>
<text x="76.7" y="73.2">io 0</text>
<text x="76.7" y="75.7">io 0</text>
<text x="90.8" y="75.7">pas 1</text>
<text x="104.6" y="75.7">pas 1</text>
<text x="109" y="74.3" transform="rotate(-90 109 74.3)">sup 0</text>
<text x="165.5" y="73.2">io 0</text>
<text x="165.5" y="75.7">io 0</text>
<text x="41" y="78.3">io 0</text>
<text x="41" y="80.8">io 0</text>
<text x="76.7" y="78.3">io 0</text>
<text x="76.7" y="80.8">io 0</text>
<text x="137.5" y="80.8">in 0</text>
<text x="137.5" y="83.4">io 0</text>
<text x="165.5" y="80.8">io 0</text>
<text x="165.5" y="83.4">io 0</text>
<text x="88.6" y="84.5" transform="rotate(-90 88.6 84.5)">sup 0</text>
<text x="137.5" y="88.4">in 0</text>
<text x="165.5" y="85.9">io 0</text>
<text x="165.5" y="88.4">io 0</text>
<text x="137.5" y="91">in 0</text>
<text x="137.5" y="93.5">in 0</text>
<text x="165.5" y="91">io 0</text>
<text x="165.5" y="93.5">io 0</text>
<text x="60.2" y="98.6">pas 0</text>
<text x="60.2" y="101.1">pas 0</text>
<text x="109.7" y="96">pas 0</text>
<text x="109.7" y="98.6">pas 0</text>
<text x="109.7" y="101.1">pas 0</text>
<text x="136.5" y="98.6">pwr 0</text>
<text x="165.5" y="96">io 0</text>
<text x="165.5" y="98.6">io 0</text>
<text x="60.2" y="106.2">in 0</text>
<text x="60.2" y="103.7">pas 0</text>
<text x="109.7" y="103.7">pas 0</text>
<text x="109.7" y="106.2">pas 0</text>
<text x="134.4" y="103.7" transform="rotate(-90 134.4 103.7)">sup 0</text>
<text x="60.2" y="108.7">out 0pas 1</text>
<text x="75.9" y="108.7" transform="rotate(-90 75.9 108.7)">pas 0</text>
<text x="76.7" y="108.7">pas 1</text>
<text x="109.7" y="108.7">pas 0</text>
<text x="109.7" y="111.3">pas 0</text>
<text x="109.7" y="113.8">pas 0</text>
<text x="168.1" y="113.8">pas 0</text>
<text x="109.7" y="116.4">pas 0</text>
<text x="109.7" y="118.9">pas 0</text>
<text x="168.1" y="116.4">pas 0</text>
<text x="168.1" y="118.9">pas 0</text>
<text x="69" y="124">pas 0</text>
<text x="75.9" y="120" transform="rotate(-90 75.9 120)">pas 0 sup 0</text>
<text x="168.1" y="121.4">pas 0</text>
<text x="168.1" y="124">pas 0</text>
<text x="57.8" y="126.5">pas 0</text>
<text x="69" y="129.1">pas 0</text>
<text x="168.1" y="126.5">pas 0</text>
<text x="168.1" y="129.1">pas 0</text>
<text x="168.1" y="131.6">pas 0</text>
<text x="60.2" y="136.7">pas 0</text>
<text x="168.1" y="134.1">pas 0</text>
<text x="168.1" y="136.7">pas 0</text>
<text x="60.2" y="139.2">pas 0</text>
<text x="60.2" y="141.8">pas 0</text>
<text x="60.2" y="144.3">in 0</text>
<text x="60.2" y="146.8">out 0</text>
<text x="48.7" y="164.6">pas 1</text>
<text x="48.7" y="162.1">pas 1</text>
</g>
</svg>
